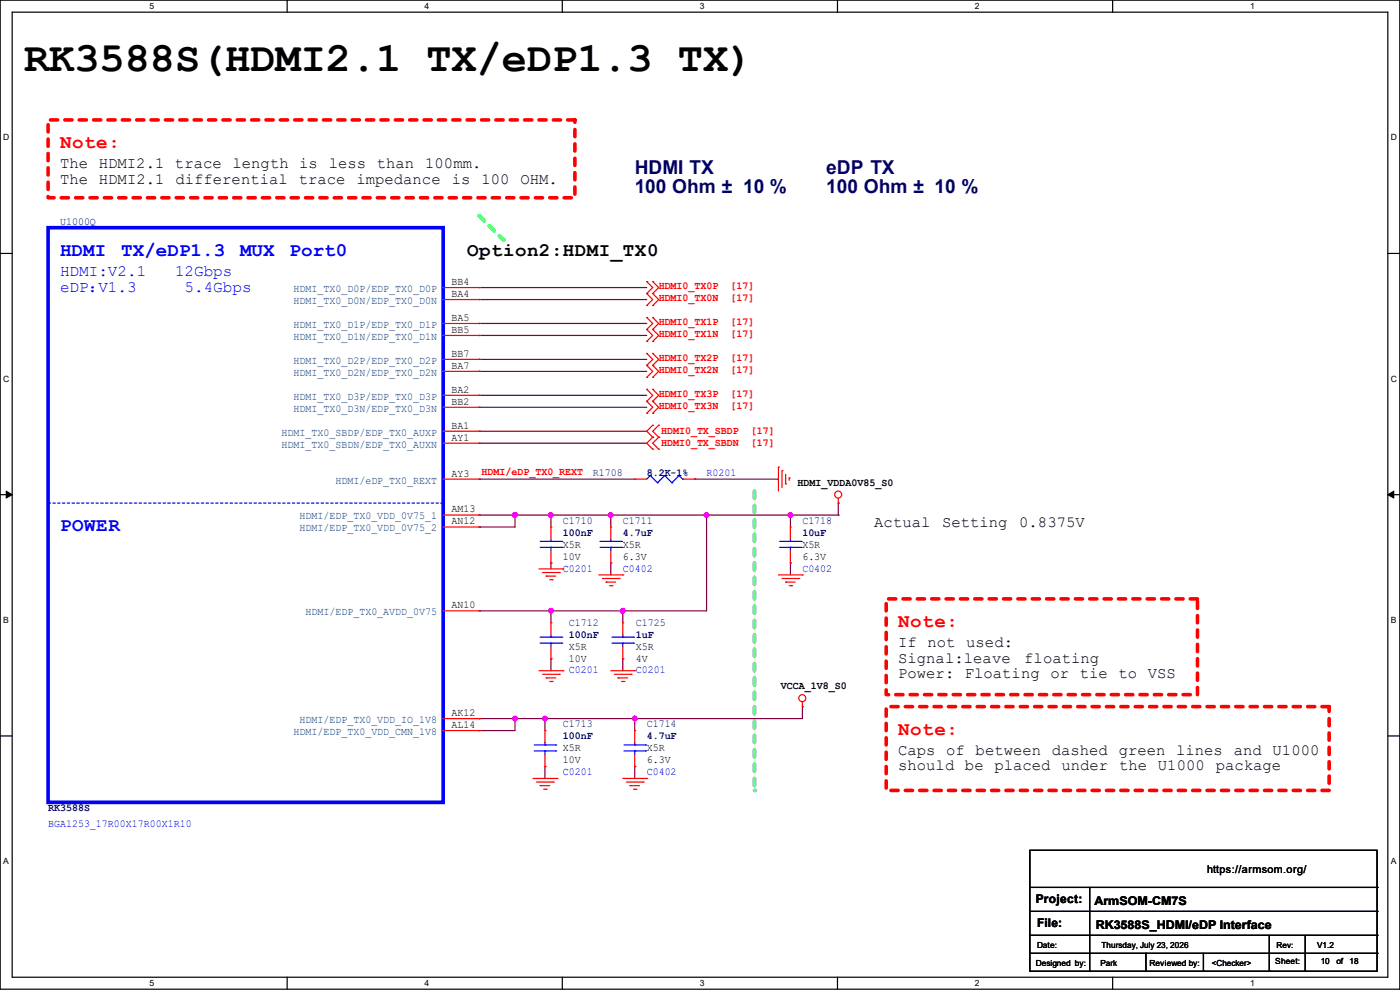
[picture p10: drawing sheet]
<svg xmlns="http://www.w3.org/2000/svg" width="297mm" height="210mm" viewBox="0 0 297 210" stroke-linecap="round" stroke-linejoin="round" font-family="sans-serif">
<path d="M0 0h297v209.8h-297zM2.6 2.6h291.8v204.7h-291.8z" fill="none" stroke="#000" stroke-width=".25"/>
<g fill="#fff">
<path d="M31.7 .3h1v2h-1z"/>
<path d="M31.7 207.6h1v1.9h-1z"/>
</g>
<path d="M60.9 0v2.6M60.9 207.3v2.5" fill="none" stroke="#000" stroke-width=".25"/>
<g fill="#fff">
<path d="M90.1 .3h1v2h-1z"/>
<path d="M90.1 207.6h1v1.9h-1z"/>
</g>
<path d="M119.3 0v2.6M119.3 207.3v2.5" fill="none" stroke="#000" stroke-width=".25"/>
<g fill="#fff">
<path d="M148.5 .3h.9v2h-.9z"/>
<path d="M148.5 207.6h.9v1.9h-.9z"/>
</g>
<path d="M177.7 0v2.6M177.7 207.3v2.5" fill="none" stroke="#000" stroke-width=".25"/>
<g fill="#fff">
<path d="M206.8 .3h1v2h-1z"/>
<path d="M206.8 207.6h1v1.9h-1z"/>
</g>
<path d="M236.1 0v2.6M236.1 207.3v2.5" fill="none" stroke="#000" stroke-width=".25"/>
<g fill="#fff">
<path d="M265.2 .3h1v2h-1z"/>
<path d="M265.2 207.6h1v1.9h-1z"/>
<path d="M.7 28.2h1.2v1.9h-1.2z"/>
<path d="M295.1 28.2h1.2v1.9h-1.2z"/>
<path d="M.7 79.3h1.2v2h-1.2z"/>
<path d="M295.1 79.3h1.2v2h-1.2z"/>
</g>
<path d="M0 53.8h2.6M294.4 53.8h2.6" fill="none" stroke="#000" stroke-width=".25"/>
<g fill="#fff">
<path d="M.7 130.5h1.2v2h-1.2z"/>
<path d="M295.1 130.5h1.1v2h-1.1z"/>
</g>
<path d="M0 104.9h2.6M294.4 104.9h2.6" fill="none" stroke="#000" stroke-width=".25"/>
<path d="M1.3 104.2l1.3 .7-1.3 .8zM294.4 104.9l1.3-.7v1.5z" fill="#000" stroke="#000" stroke-width=".21"/>
<g fill="#fff">
<path d="M.7 181.7h1.2v2h-1.2z"/>
<path d="M295.1 181.7h1.1v2h-1.1z"/>
</g>
<path d="M0 156.1h2.6M294.4 156.1h2.6" fill="none" stroke="#000" stroke-width=".25"/>
<path d="M160.1 104.2v63.5" fill="none" stroke="#00ff40" stroke-width=".76" stroke-dasharray="1.5 1.5"/>
<circle cx="160.1" cy="167.7" r=".38" fill="#00ff40" stroke-dasharray="1.5 1.5"/>
<path d="M10.2 25.4h111.8v16.6h-111.8zM188 127h66v20.4h-66zM188 149.9h94v17.8h-94z" fill="none" stroke="#f00" stroke-width=".76" stroke-dasharray="1.5 1.5"/>
<path d="M101.6 45.8l5.1 5" fill="none" stroke="#0f0" stroke-width=".76" stroke-dasharray="1.5 1.5"/>
<circle cx="106.7" cy="50.8" r=".38" fill="#0f0" stroke-dasharray="1.5 1.5"/>
<g fill="none" stroke="#800040" stroke-width=".25">
<path d="M101.6 61h.1M101.6 63.5h.1M101.6 68.6h.1M101.6 71.2h.1M101.6 78.8h.1M101.6 76.2h.1M101.6 61h35.6M101.6 63.5h35.6M101.6 68.6h35.6M101.6 71.2h35.6M101.6 78.8h35.6M101.6 76.2h35.6"/>
<path d="M101.6 86.4h.1M101.6 83.9h.1M101.6 94h.1M101.6 91.5h.1M101.6 86.4h35.6M101.6 83.9h35.6M101.6 94h35.6M101.6 91.5h35.6M101.6 109.3h.1M101.6 111.8h.1M101.6 101.6h.1M101.6 109.3h76.2"/>
<path d="M101.6 101.6h33.1M109.3 109.3h.1M109.3 109.3v2.5h-7.7M116.9 119.4h.1M116.9 109.3h.1M116.9 109.3v2.5M116.9 119.4v1.3M129.6 109.3h.1M129.6 119.4h.1M129.6 109.3v2.5M129.6 119.4v2.6M147.4 101.6h.1"/>
<path d="M147.4 101.6h17.7M149.9 109.3h.1M149.9 109.3v20.3h-48.3M167.7 109.3h.1M167.7 119.4h.1M167.7 109.3v2.5M167.7 119.4v2.6M177.8 106.7h.1M177.8 109.3h.1M177.8 106.7v2.6M101.6 129.6h.1M116.9 129.6h.1"/>
<path d="M116.9 139.7h.1M116.9 129.6v2.5M116.9 139.7v2.6M132.1 139.7h.1M132.1 129.6h.1M132.1 129.6v2.5M132.1 139.7v2.6M101.6 155h.1M101.6 152.4h.1M109.3 152.4h.1M109.3 152.4v2.6h-7.7M115.6 152.4h.1"/>
<path d="M115.6 152.4v2.6M134.7 152.4h.1M134.7 152.4v2.6M170.2 149.9h.1M170.2 149.9v2.5h-68.6M115.6 162.6h.1M115.6 162.6v2.5M134.7 162.6h.1M134.7 162.6v2.5"/>
</g>
<g fill="#f0f" stroke="#f0f" stroke-width=".25">
<circle cx="116.9" cy="109.2" r=".49"/>
<circle cx="109.2" cy="109.2" r=".49"/>
<circle cx="134.6" cy="152.4" r=".49"/>
<circle cx="115.6" cy="152.4" r=".49"/>
<circle cx="109.2" cy="152.4" r=".49"/>
<circle cx="132.1" cy="129.6" r=".49"/>
<circle cx="116.9" cy="129.6" r=".49"/>
<circle cx="129.6" cy="109.2" r=".49"/>
<circle cx="149.9" cy="109.2" r=".49"/>
<circle cx="167.7" cy="109.2" r=".49"/>
</g>
<g fill="none" stroke="#f00" stroke-width=".25">
<path d="M137.2 59.7h.1M137.2 59.7l1.3 1.3-1.3 1.3M138.5 59.7h.1M138.5 59.7l1.2 1.3-1.2 1.3M94 61h7.6M94 63.5h7.6M94 68.6h7.6M94 71.2h7.6M94 76.2h7.6M94 78.8h7.6M101.6 61h.1M101.6 63.5h.1"/>
<path d="M101.6 68.6h.1M101.6 71.2h.1M101.6 76.2h.1M101.6 78.8h.1M137.2 64.8h.1M137.2 62.3h.1M137.2 72.4h.1M137.2 69.9h.1M137.2 67.4h.1M137.2 77.5h.1M137.2 75h.1M137.2 62.3l1.3 1.2-1.3 1.3"/>
<path d="M137.2 69.9l1.3 1.3-1.3 1.2M137.2 67.4l1.3 1.2-1.3 1.3M137.2 77.5l1.3 1.3-1.3 1.3M137.2 75l1.3 1.2-1.3 1.3M138.5 64.8h.1M138.5 62.3h.1M138.5 72.4h.1M138.5 69.9h.1M138.5 67.4h.1M138.5 77.5h.1M138.5 75h.1M138.5 62.3l1.2 1.2-1.2 1.3"/>
<path d="M138.5 69.9l1.2 1.3-1.2 1.2M138.5 67.4l1.2 1.2-1.2 1.3M138.5 77.5l1.2 1.3-1.2 1.3M138.5 75l1.2 1.2-1.2 1.3M94 83.9h7.6M94 86.4h7.6M94 91.5h7.6M94 94h7.6M101.6 83.9h.1M101.6 86.4h.1M101.6 91.5h.1M101.6 94h.1"/>
<path d="M137.2 80.1h.1M137.2 87.7h.1M137.2 85.1h.1M137.2 82.6h.1M137.2 85.1l1.3 1.3-1.3 1.3M137.2 82.6l1.3 1.3-1.3 1.2M138.5 90.2h.1M138.5 92.8h.1M138.5 95.3h.1M138.5 80.1h.1M138.5 87.7h.1M138.5 85.1h.1"/>
<path d="M138.5 82.6h.1M138.5 90.2l-1.3 1.3 1.3 1.3M138.5 92.8l-1.3 1.2 1.3 1.3M138.5 85.1l1.2 1.3-1.2 1.3M138.5 82.6l1.2 1.3-1.2 1.2M139.7 92.8h.1M139.7 90.2h.1M139.7 95.3h.1M139.7 90.2l-1.2 1.3 1.2 1.3M139.7 92.8l-1.2 1.2 1.2 1.3M165.1 99.1h.1M165.1 99.1v5.1"/>
<path d="M165.9 99.9h.1M165.9 99.9v3.5M94 101.6h7.6M94 109.3h7.6M94 111.8h7.6M101.6 101.6h.1M101.6 109.3h.1M101.6 111.8h.1M116.9 111.8h.1M116.9 119.4h.1M116.9 111.8v2.5M116.9 116.9v2.5"/>
<path d="M129.6 111.8h.1M129.6 119.4h.1M129.6 111.8v2.5M129.6 116.9v2.5M134.7 101.6h.1M134.7 101.6h2.5M144.8 101.6h2.6M147.4 101.6h.1M166.7 102.7h.1M166.7 100.6v2.1M167.4 101.4h.1M167.4 101.4v.5"/>
<path d="M167.7 111.8h.1M167.7 119.4h.1M167.7 111.8v2.5M167.7 116.9v2.5M177.8 106.7h.1M177.8 105.7v1M94 129.6h7.6M101.6 129.6h.1M114.3 120.7h5.1M115.1 121.5h3.6M115.9 122.2h.1M115.9 122.2h2"/>
<path d="M116.6 123h.5M116.9 132.1h.1M116.9 139.7h.1M116.9 132.1v2.6M116.9 137.2v2.5M117.1 123h.1M118.7 121.5h.1M119.4 120.7h.1M127 122h5.1M127.8 122.7h3.6M128.6 123.5h.1M128.6 123.5h2"/>
<path d="M129.3 124.2h.5M129.8 124.2h.1M131.4 122.7h.1M132.1 122h.1M132.1 132.1h.1M132.1 139.7h.1M132.1 132.1v2.6M132.1 137.2v2.5M165.1 122h5.1M165.9 122.7h3.6M166.7 123.5h.1M166.7 123.5h2"/>
<path d="M167.4 124.2h.5M167.9 124.2h.1M169.5 122.7h.1M170.2 122h.1M94 152.4h7.6M94 155h7.6M101.6 152.4h.1M101.6 155h.1M114.3 142.3h5.1M115.1 143h3.6M115.6 155h.1M115.6 155v2.5"/>
<path d="M115.9 143.8h.1M115.9 143.8h2M116.6 144.6h.5M117.1 144.6h.1M118.7 143h.1M119.4 142.3h.1M129.6 142.3h5.1M130.3 143h3.6M131.1 143.8h.1M131.1 143.8h2M131.9 144.6h.5M132.4 144.6h.1"/>
<path d="M133.9 143h.1M134.7 142.3h.1M134.7 155h.1M134.7 155v2.5M170.2 149.9h.1M170.2 148.9v1M113.1 165.1h5.1M113.8 165.9h3.6M114.6 166.7h.1M114.6 166.7h2M115.4 167.4h.5M115.6 162.6h.1"/>
<path d="M115.6 160.1v2.5M115.9 167.4h.1M117.4 165.9h.1M118.2 165.1h.1M132.1 165.1h5.1M132.9 165.9h3.5M133.6 166.7h.1M133.6 166.7h2.1M134.4 167.4h.5M134.7 162.6h.1M134.7 160.1v2.5M134.9 167.4h.1"/>
<path d="M136.4 165.9h.1M137.2 165.1h.1"/>
<circle cx="177.8" cy="104.9" r=".74"/>
<circle cx="170.2" cy="148.1" r=".74"/>
</g>
<g fill="none" stroke="#000" stroke-width=".25">
<path d="M218.5 180.4h73.6v25.6h-73.6zM218.5 188.3h73.6M218.5 193.3h73.6M218.5 198.4h73.6M231.2 188.3v17.7M269.3 198.4v7.6M276.9 198.4v7.6M292.1 188.3h.1M292.1 193.3h.1M292.1 198.4h.1M218.5 202.2h73.6M231.2 206h.1"/>
<path d="M243.1 206h.1M243.1 202.2v3.8M255.3 206h.1M255.3 202.2v3.8M269.3 206h.1M276.9 206h.1M292.1 202.2h.1"/>
</g>
<g fill="none" stroke="#00f" stroke-width=".25">
<path d="M114.6 116.1h4.6M114.6 114.9h4.6M116.9 114.9h.1M116.9 116.1h.1M116.9 114.3v.6M116.9 116.1v.8M119.2 116.1h.1M119.2 114.9h.1M127.3 116.1h4.6M127.3 114.9h4.6M129.6 114.9h.1M129.6 116.1h.1"/>
<path d="M129.6 114.3v.6M129.6 116.1v.8M131.9 116.1h.1M131.9 114.9h.1M138 100.9h.1M138 100.9l-.8 .7M138 100.9l1.5 1.5M139.5 102.4h.1M141 100.9h.1M141 100.9l-1.5 1.5M141 100.9l1.5 1.5M142.5 102.4h.1"/>
<path d="M144.1 100.9h.1M144.1 100.9l-1.6 1.5M144.1 100.9l.7 .7M144.8 101.6h.1M165.4 116.1h4.6M165.4 114.9h4.6M167.7 114.9h.1M167.7 116.1h.1M167.7 114.3v.6M167.7 116.1v.8M170 116.1h.1M170 114.9h.1"/>
<path d="M114.6 136.4h4.6M114.6 135.2h4.6M116.9 135.2h.1M116.9 136.4h.1M116.9 134.7v.5M116.9 136.4v.8M119.2 136.4h.1M119.2 135.2h.1M129.8 136.4h4.6M129.8 135.2h4.6M132.1 135.2h.1M132.1 136.4h.1"/>
<path d="M132.1 134.7v.5M132.1 136.4v.8M134.4 136.4h.1M134.4 135.2h.1M113.3 159.3h4.6M113.3 158h4.6M115.6 158h.1M115.6 159.3h.1M115.6 157.5v.5M115.6 159.3v.8M117.9 159.3h.1M117.9 158h.1"/>
<path d="M132.4 159.3h4.5M132.4 158h4.5M134.7 158h.1M134.7 159.3h.1M134.7 157.5v.5M134.7 159.3v.8M136.9 159.3h.1M136.9 158h.1"/>
</g>
<path d="M10.2 48.3h83.8v121.9h-83.8z" fill="none" stroke="#00f" stroke-width=".76"/>
<path d="M10.2 106.7h83.8M94 106.7h.1" fill="none" stroke="#00f" stroke-width=".25" stroke-dasharray=".5 .5"/>
<text font-size="8.9" x="5.1" y="15.1">RK3588S(HDMI2.1 TX/eDP1.3 TX)</text>
<g font-size="4.1" fill="#f00">
<text x="12.7" y="31.4">Note:</text>
<text x="190.5" y="133">Note:</text>
<text x="190.5" y="155.9">Note:</text>
</g>
<g font-size="4.1" fill="#000080">
<text x="134.7" y="36.8">HDMI TX</text>
<text x="134.7" y="41">100 Ohm ± 10 %</text>
<text x="175.3" y="36.8">eDP TX</text>
<text x="175.3" y="41">100 Ohm ± 10 %</text>
</g>
<g font-size="4.1" fill="#00f">
<text x="12.7" y="54.3">HDMI</text>
<text x="25.7" y="54.3">TX/eDP1.3</text>
<text x="50.9" y="54.3">MUX</text>
<text x="61.4" y="54.3">Port0</text>
<text x="12.7" y="112.7">POWER</text>
</g>
<text font-size="4.1" x="99.1" y="54.3">Option2:HDMI_TX0</text>
<g font-size="3.4" fill="#00f">
<text x="12.7" y="58.6">HDMI:V2.1</text>
<text x="37.1" y="58.6">12Gbps</text>
<text x="12.7" y="62">eDP：</text>
<text x="20.9" y="62">V1.3</text>
<text x="39.2" y="62">5.4Gbps</text>
</g>
<g font-size="3.3">
<text x="12.7" y="35.7">The HDMI2.1 trace length is less</text>
<text x="80" y="35.7">than 100mm.</text>
<text x="12.7" y="39">The HDMI2.1</text>
<text x="37.2" y="39">differential trace</text>
<text x="75.6" y="39">impedance</text>
<text x="95.8" y="39">is</text>
<text x="102.1" y="39">100</text>
<text x="110.5" y="39">OHM.</text>
<text x="185.5" y="111.9">Actual</text>
<text x="199.9" y="111.9">Setting</text>
<text x="216.2" y="111.9">0.8375V</text>
<text x="190.5" y="137.3">If not used:</text>
<text x="190.5" y="140.6">Signal:leave</text>
<text x="190.5" y="143.9">Power: Floating or tie to VSS</text>
<text x="217.3" y="140.6">floating</text>
<text x="190.5" y="160.1">Caps of between dashed green lines and U1000</text>
<text x="190.5" y="163.4">should be placed</text>
<text x="225.2" y="163.4">under the U1000</text>
<text x="257.9" y="163.4">package</text>
</g>
<g font-size="2.5">
<text x="219.8" y="191.6">Project:</text>
<text x="232.2" y="191.9">ArmSOM-CM7S</text>
<text x="220" y="196.7">File:</text>
<text x="232.5" y="197">RK3588S_HDMI/eDP Interface</text>
</g>
<g font-size="2.3" fill="#000080">
<text x="12.7" y="47.6">U1000Q</text>
<text x="125.8" y="101">R1708</text>
<text x="137.2" y="101">8.2K-1%</text>
<text x="119.4" y="111.1">C1710</text>
<text x="119.4" y="113.7">100nF</text>
<text x="132.1" y="111.1">C1711</text>
<text x="132.1" y="113.7">4.7uF</text>
<text x="170.2" y="111.1">C1718</text>
<text x="170.2" y="113.7">10uF</text>
<text x="120.7" y="132.7">C1712</text>
<text x="120.7" y="135.3">100nF</text>
<text x="134.9" y="132.7">C1725</text>
<text x="134.9" y="135.3">1uF</text>
<text x="119.4" y="154.3">C1713</text>
<text x="137.2" y="154.3">C1714</text>
<text x="119.4" y="156.8">100nF</text>
<text x="137.2" y="156.8">4.7uF</text>
<text x="10.2" y="172.1">RK3588S</text>
</g>
<g font-size="2.3" fill="#004080">
<text x="62.3" y="61.9">HDMI_TX0_D0P/EDP_TX0_D0P</text>
<text x="62.3" y="64.5">HDMI_TX0_D0N/EDP_TX0_D0N</text>
<text x="62.3" y="69.6">HDMI_TX0_D1P/EDP_TX0_D1P</text>
<text x="62.3" y="72.1">HDMI_TX0_D1N/EDP_TX0_D1N</text>
<text x="62.3" y="77.2">HDMI_TX0_D2P/EDP_TX0_D2P</text>
<text x="62.3" y="79.7">HDMI_TX0_D2N/EDP_TX0_D2N</text>
<text x="62.3" y="84.8">HDMI_TX0_D3P/EDP_TX0_D3P</text>
<text x="62.3" y="87.3">HDMI_TX0_D3N/EDP_TX0_D3N</text>
<text x="59.7" y="92.4">HDMI_TX0_SBDP/EDP_TX0_AUXP</text>
<text x="59.7" y="95">HDMI_TX0_SBDN/EDP_TX0_AUXN</text>
<text x="71.2" y="102.6">HDMI/eDP_TX0_REXT</text>
<text x="63.5" y="110.2">HDMI/EDP_TX0_VDD_0V75_1</text>
<text x="63.5" y="112.7">HDMI/EDP_TX0_VDD_0V75_2</text>
<text x="64.8" y="130.5">HDMI/EDP_TX0_AVDD_0V75</text>
<text x="62.3" y="155.9">HDMI/EDP_TX0_VDD_CMN_1V8</text>
<text x="63.5" y="153.4">HDMI/EDP_TX0_VDD_IO_1V8</text>
</g>
<g font-size="2.3">
<text x="95.8" y="60.5">BB4</text>
<text x="95.8" y="63">BA4</text>
<text x="95.8" y="68.1">BA5</text>
<text x="95.8" y="70.6">BB5</text>
<text x="95.8" y="75.7">BB7</text>
<text x="95.8" y="78.2">BA7</text>
<text x="95.8" y="83.3">BA2</text>
<text x="95.8" y="85.9">BB2</text>
<text x="95.8" y="90.9">BA1</text>
<text x="95.8" y="93.5">AY1</text>
<text x="95.8" y="101.1">AY3</text>
<text x="169.2" y="103">HDMI_VDDA0V85_S0</text>
<text x="95.8" y="108.7">AM13</text>
<text x="95.8" y="111.3">AN12</text>
<text x="119.4" y="116.2">X5R</text>
<text x="119.4" y="118.7">10V</text>
<text x="132.1" y="116.2">X5R</text>
<text x="132.1" y="118.7">6.3V</text>
<text x="170.2" y="116.2">X5R</text>
<text x="170.2" y="118.7">6.3V</text>
<text x="95.8" y="129">AN10</text>
<text x="120.7" y="137.8">X5R</text>
<text x="134.9" y="137.8">X5R</text>
<text x="120.7" y="140.3">10V</text>
<text x="134.9" y="140.3">4V</text>
<text x="165.7" y="146.2">VCCA_1V8_S0</text>
<text x="95.8" y="151.9">AK12</text>
<text x="95.8" y="154.4">AL14</text>
<text x="119.4" y="159.4">X5R</text>
<text x="119.4" y="161.9">10V</text>
<text x="137.2" y="159.4">X5R</text>
<text x="137.2" y="161.9">6.3V</text>
<text x="256.1" y="185.3">https://armsom.org/</text>
</g>
<g font-size="2.3" fill="#f00">
<text x="139.7" y="63.9">HDMI0_TX0N</text>
<text x="139.7" y="61.3">HDMI0_TX0P</text>
<text x="155" y="63.9">[17]</text>
<text x="155" y="61.3">[17]</text>
<text x="139.7" y="71.5">HDMI0_TX1N</text>
<text x="139.7" y="69">HDMI0_TX1P</text>
<text x="155" y="71.5">[17]</text>
<text x="155" y="69">[17]</text>
<text x="139.7" y="76.6">HDMI0_TX2P</text>
<text x="155" y="76.6">[17]</text>
<text x="139.7" y="79.1">HDMI0_TX2N</text>
<text x="155" y="79.1">[17]</text>
<text x="139.7" y="86.7">HDMI0_TX3N</text>
<text x="139.7" y="84.2">HDMI0_TX3P</text>
<text x="155" y="86.7">[17]</text>
<text x="155" y="84.2">[17]</text>
<text x="140.3" y="92.1">HDMI0_TX_SBDP</text>
<text x="140.3" y="94.6">HDMI0_TX_SBDN</text>
<text x="159.3" y="92.1">[17]</text>
<text x="159.3" y="94.6">[17]</text>
<text x="102.2" y="100.7">HDMI/eDP_TX0_REXT</text>
</g>
<g font-size="2.3" fill="#00f">
<text x="149.9" y="101">R0201</text>
<text x="119.4" y="121.3">C0201</text>
<text x="132.1" y="121.3">C0402</text>
<text x="170.2" y="121.3">C0402</text>
<text x="120.7" y="142.9">C0201</text>
<text x="134.9" y="142.9">C0201</text>
<text x="119.4" y="164.5">C0201</text>
<text x="137.2" y="164.5">C0402</text>
<text x="10.2" y="175.4">BGA1253_17R00X17R00X1R10</text>
</g>
<g font-size="1.8">
<text x="31.7" y="1.9">5</text>
<text x="90.1" y="1.9">4</text>
<text x="148.5" y="1.9">3</text>
<text x="206.8" y="1.9">2</text>
<text x="265.2" y="1.9">1</text>
<text x=".7" y="29.8">D</text>
<text x="295.1" y="29.8">D</text>
<text x=".7" y="80.9">C</text>
<text x="295.1" y="80.9">C</text>
<text x=".7" y="132.1">B</text>
<text x="295.1" y="132.1">B</text>
<text x=".7" y="183.3">A</text>
<text x="295.1" y="183.3">A</text>
<text x="220" y="201">Date:</text>
<text x="233.7" y="201">Thursday, July 23, 2026</text>
<text x="279.4" y="201">V1.2</text>
<text x="31.7" y="209.2">5</text>
<text x="90.1" y="209.2">4</text>
<text x="148.5" y="209.2">3</text>
<text x="206.8" y="209.2">2</text>
<text x="219.8" y="204.9">Designed by:</text>
<text x="233.5" y="204.9">Park</text>
<text x="243.9" y="204.9">Reviewed by:</text>
<text x="257.1" y="204.9">&lt;Checker&gt;</text>
<text x="265.2" y="209.2">1</text>
<text x="270.6" y="204.6">Sheet:</text>
<text x="280.2" y="204.6">10</text>
<text x="283.5" y="204.6">of</text>
<text x="286.3" y="204.6">18</text>
</g>
<text font-size="1.7" x="270.8" y="201">Rev:</text>
</svg>
